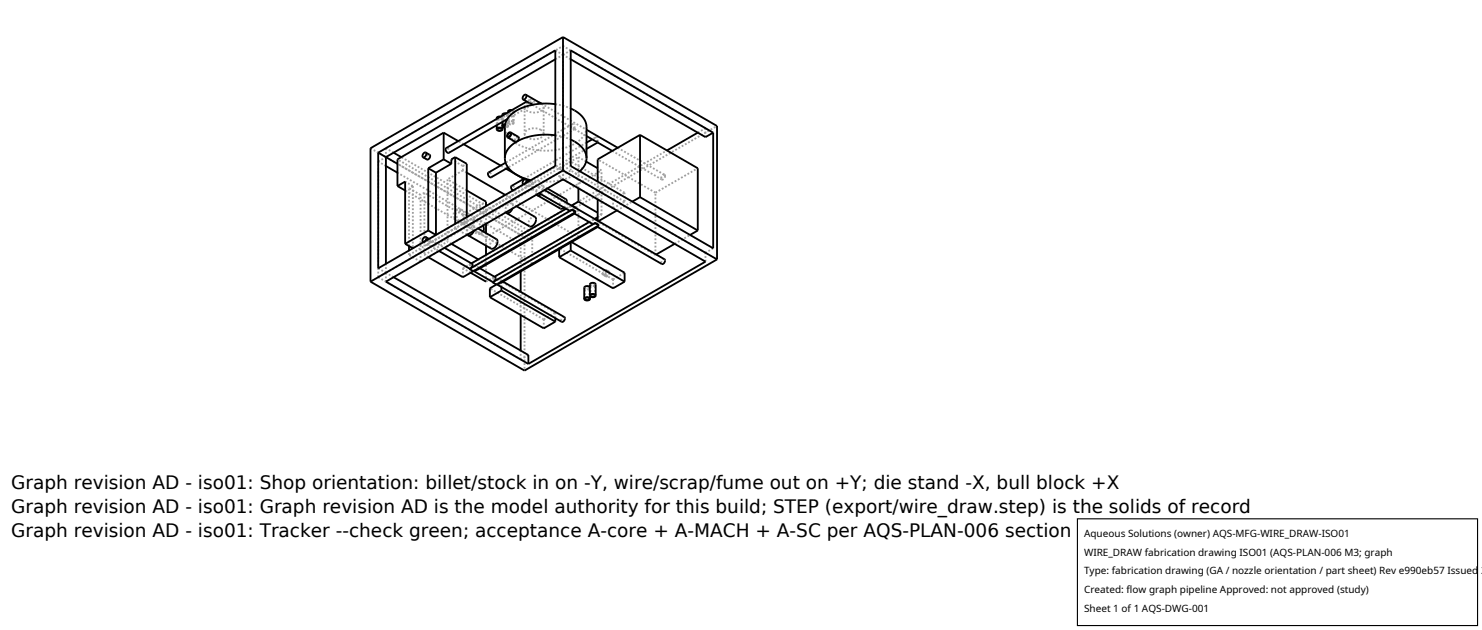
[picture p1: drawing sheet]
<svg xmlns="http://www.w3.org/2000/svg" width="212mm" height="90mm" viewBox="0 0 212 90" stroke-linecap="round" stroke-linejoin="round" font-family="sans-serif">
<g fill="none" stroke="#a0a0a0" stroke-width=".26" stroke-dasharray=".3 .3" stroke-linecap="butt">
<path d="M70.9 17v.9M71.1 16.9l.2-.2h.3M71.1 16.9v1.6M71.5 16.6l.2 .1M71.6 16.7l.1 .2M71.7 16.7l.1 .2M71.7 16.9l-.3 .1-.3-.1M71.7 16.9v1.6M71.8 16.5v.9M71.8 16.9l-.1 .1-.3 .1-.3-.1-.2-.1M71.8 16.9v1.2M71.9 16.4l.1-.2 .4 .1"/>
<path d="M71.9 16.4v1.6M72.1 17.8l.3 .1M72.1 17.8h.4M72.3 16.2h.2M72.4 17.9l.1 .1M72.4 16.3l.1 .1M72.5 17.8l.1 .2M72.5 16.2l.1 .2M72.5 18l-.1 .1-.3 .1M72.5 16.4l-.3 .2-.3-.2M72.5 16.4v1.6M72.6 17.5l.2-.2 .5 .1"/>
<path d="M72.6 16v1.5M72.6 19.5l1.1 .7M72.6 18l-.1 .2h-.4M72.6 16.4l-.1 .2h-.3h-.3l-.1-.2M72.6 16.4v1.6M72.7 17.5l.2-.1h.3M72.7 15.9l.2-.1h.3M72.7 15.9v1.6M72.9 19l1.1 .6M73.1 15.7l.2 .1M73.2 17.4l.1 .1M73.2 15.8l.1 .1"/>
<path d="M73.3 17.4l.1 .1M73.3 15.8l.1 .1M73.3 17.5l-.3 .2-.3-.2M73.3 15.9l-.3 .2-.3-.2M73.3 15.9v1.6M73.4 17.5l-.1 .2-.3 .1-.3-.1-.1-.2M73.4 15.9l-.1 .2-.3 .1-.3-.1-.1-.2M73.4 15.9v1.6M74 19.6l-.3 .2v.4M74 19.5l-.2 .1-.2 .2-.1 .2 .1 .3M74 19.8v-.2M74.9 19.1l.1 .3 .3 .3 1 .2 1-.2 .2-.3 .1-.3"/>
<path d="M74.9 15.3l.2-.4 .5-.3 .7-.1 .7 .1M74.9 15.3v3.8M75.6 14.7l-.1-.2 .1-.2M75.6 14.3l.4-.1M75.6 14.3l-.4 .2M76 15l-3.5 2M76 14.8v-.6M76 14.9v-.1M76 15l5.7 3.2M77.3 18.5l-.7-.2-.8 .1-.7 .3-.2 .4M77.3 14.8l6.5 3.7M77.3 14.8l.3 .5"/>
<path d="M77.6 19.1l-.1-.3-.2-.3M77.6 15.3v.3l-.3 .2-1 .3-1-.2-.3-.3-.1-.3M77.6 15.3v3.8M79.3 8.5l1.1-.7M79.3 7.2l1.1 .6M79.3 19.3l1.1 .3 1.1 .3M79.3 14.9l1.1 .2 1.1 .4M80.4 6.6v1.2M80.4 7.8l1.1-.6M81.5 8.5l-1.1-.7M81.7 18.2l-.2-.2 .2-.2M81.7 17.8l.4-.1"/>
<path d="M81.7 17.8l-9.5 5.4M82.1 18.3v-.6M82.1 18.3v.1M82.1 18.4v-.1M82.1 18.3l-.4-.1M82.1 18.4l-9.5 5.5M82.1 18.4l1.7 1M83.8 18.2l-.1 .6-.4 .6-.5 .6-.7 .5-1 .5-1 .3-2.1 .2-2.1-.2-1.1-.3-.9-.4-.8-.5-.5-.6-.4-.7-.1-.6M85 19.7l.4-.1M85 19.7l-.4 .2M99.7 18.9l1.1-.6M100.8 19.6v-1.3"/>
<path d="M100.8 18.3l-20.4-11.7M52.9 21.2l22 12.7M54 39.6l20.4 11.7M54 39.6v-16.5M54 39.6l1.1-.7M54 23.1l1.1-.7M54 38.3l1.1 .6M55.1 23.7l-1.1-.6M55.1 38.9v1.3M55.1 21.2v1.2M55.1 21.2l25.3-14.6M55.1 38.9v-1.2"/>
<path d="M55.1 38.9l25.3-14.6M56.2 39.6l-1.1-.7M56.2 21.8l-1.1-.6M58.4 36.4v-.6M58.4 35.1v-8.2M58.4 36.4l6.6-3.8M59 26.6l-.6 .3M59 26.6l-1.1-.7M59 26.6v8.9M59 35.5l3.3-2M60.1 37.4v-9.6M60.1 37.4l6.6-3.9"/>
<path d="M60.1 27.8l-1.7-.9M60.1 37.4l-1.7-1M60.5 34.6l2.2 1.2M60.6 27.5v8.9M60.6 36.4l3.3-1.9M60.6 27.5l-.5 .3M61 22.8l-.1-.2 .1-.3 .1-.2h.3M61 34.9l.6 .3M61 34.3l.2-.1M61 34.3l.6 .4M61 34.9l.2-.1M61.2 36.7l-.6-.3"/>
<path d="M61.2 34.8l-.2 .1M61.2 34.2h.2M61.2 34.2l14.3-8.3M61.2 34.8l14.3-8.2M61.3 34.1l.1 .1M61.4 34.2v.1M61.4 34.3l-.2 .5M61.6 34.7l.1-.2M61.6 35.2l.1-.1M61.6 35.2l-.6-.3M61.6 34.6l-.6-.3M61.6 34.7v-.1"/>
<path d="M61.6 34.6l.1-.1M61.7 35.1l-.1 .1M61.7 34.5l.4 .1M61.7 34.5l14.3-8.3M61.7 35.1l14.3-8.2M62.1 35l-.4 .1M62.1 34.6l.2 .2M62.1 34.6l1.4 .8M62.3 34.8l-.2 .2M63.7 21.1l.2 .1M63.9 25.6v8.9M63.9 21.2l.3 .3-.1 .3"/>
<path d="M64.5 34.8l-.6-.3M64.5 22.8l1.6 .9M65 32.6v-.6M65 30.1l.3-.1 .3 .1M65.3 29.9l-.2 .5 .2 .7 .5 .6 .3 .1h.3M65.3 29.9l-.3 .2M65.6 30.1l.4 .4 .3 .6v.5l-.2 .4M65.9 29.9l-.3 .2M65.9 29.9l-.3-.1-.3 .1M66.1 32h-.2l-.3-.1-.6-.6-.2-.7v-.3l.2-.2M66.1 39.6v-1.3M66.1 30.7l-5.5-3.2"/>
<path d="M66.1 32v-1.3M66.1 38.3l3.3-1.9M66.1 24.3l-2.2 1.3M66.1 24.3v-.6M66.1 23.7l.6-.3M66.1 30.7l3.3-1.9M66.1 32l3.3-1.9M66.2 20.6l-.7-.5M66.4 31.8l.2-.3v-.6l-.3-.5-.4-.5M66.4 31.8l-.3 .2M66.7 33.5v-2.5M66.7 24.7l-.6-.4"/>
<path d="M66.7 27.2l-2.8-1.6M66.7 33.5l-1.7-.9M67.1 38.3l.5 .4M67.1 37.8l.1-.1M67.1 37.8l.5 .4M67.1 38.3l.6 .4M67.2 38.9l-1.1-.6M67.2 37.7h.2M67.2 37.7l.1-.1M67.5 31.5l.3-.1 .2 .1M67.6 38.7l1.8-1M67.6 38.2l.2-.2"/>
<path d="M67.6 38.1l-.5-.3M67.6 38.2v-.1M67.6 38.1l.2-.1M67.6 32.2l-.4 .1-.3 .3-.2 .5v.4M67.6 32.2l.7 .4M67.7 33l.1-.4M67.8 38.6l-.2 .1M67.8 38l.4 .1M67.8 38l14.3-8.3M67.8 32.6l-.2-.4M67.8 31.3l-.2 .5 .2 .8 .5 .5 .3 .2 .3-.1M67.8 31.3l-.3 .2"/>
<path d="M68 31.5l.5 .4 .3 .6v.5l-.2 .4M68.2 38.1l.1 .2M68.2 38.1l.3 .2M68.3 38.3l-.1 .2M68.3 31.4l-.3 .1M68.3 31.4l-.2-.1h-.3M68.6 33.4h-.3l-.3-.1-.5-.6-.2-.8 .2-.4M68.9 33.2l.1-.1M68.9 33.2l-.3 .2M69 32.2l-.3-.5-.4-.3M69.4 33.9l-3.3-1.9M69.4 37.7v-1.3"/>
<path d="M69.4 37.7l-1.1-.7M69.4 30.1v-.7M69.4 33.9l16.5-9.6M69.4 30.1l13.2-7.7M69.4 36.4l12.3-7.1M69.4 35.1v-1.8M69.4 32v-1.9M69.8 24.6l.2 .1M70 24.7l.2 .3v.3M70.3 39.7l.2-.1M70.3 39.7l.6 .4M70.5 39.6h.2"/>
<path d="M70.5 39.6l.1-.1M70.9 40l-.6-.3M70.9 40l.2-.1M70.9 34.1l-.4 .1-.4 .4-.1 .6 .1 .3M71.1 39.9l.4 .1M71.1 39.9l14.3-8.3M71.5 40l.1 .2M71.5 40l.3 .2M72.3 24.1l-.8-.5M73.1 26.5l.2 .1M73.1 29.1h-.4l-.3 .3-.2 .5v.4M73.1 29.1l.7 .3"/>
<path d="M73.2 29.8l.1-.4M73.3 26.6l.2 .3v.3M73.3 29.4l-.2-.3M73.5 27.2h-.2M73.7 20.2l.2-.1 .1-.3M73.7 20.3l.2-.1M74.4 38.8v-4M74.4 34.8l-17.6-10.1M74.8 26.3l.5 .3M74.9 33.9v19M74.9 33.9l27.5-15.9M75.3 26.6l-.1-.3 .3-.4"/>
<path d="M75.5 34.2l-1.1 .6M75.5 34.2v-1.3M75.5 32.9l19.8-11.4M75.5 34.2l-18.7-10.8M75.5 32.9l-18.2-10.5M75.5 25.9h.1M75.5 26.6h-.2M75.5 25.9l.1-.1M75.5 26.6l.1-.1M75.6 25.9l2.2 1.2M75.6 25.9l.6 .3M75.6 26.4l-.1 .2"/>
<path d="M75.6 26.4l.6 .3M75.6 25.9v-.1M75.6 26.5v-.1M76 37.7l-18.1-10.5M76 37.7l6.6-3.8M76 33.9l-19.2-11.1M76 37.7v-3.8M76 33.9l6.6-3.8M76 26.9v-.7M76 26.2h.2M76 26.9v.1M76 27v-.1"/>
<path d="M76 26.9l.2-.1M76 27l1 .6M76 27l-13.9 8M76.2 26.7l-.2 .2M76.2 26.2l-.6-.4M76.2 26.8v-.1M76.2 26.8l-.6-.3M76.4 31h-.4l-.4 .5-.1 .5 .1 .3M77.3 27.7l.2-.4 .2-.4M77.5 26.5l-.4 .1-.3 .3-.2 .5v.4M77.5 26.5l.7 .4M77.7 26.9l-.2-.4"/>
<path d="M79.3 23.7l1.1 .6M79.9 35.6v-.1M79.9 35.5l1.6-1M79.9 25.3v-1.3M79.9 24l1.6-.9M79.9 25.3l1.6-1M80.3 25.7l-2.2 .3-2.3-.3M80.4 24.3v1.3M80.4 24.3l1.1-.6M80.4 24.3v-16.5M80.6 29.6l.3-.6M80.8 28.4l-.4 .1-.4 .4-.1 .5 .1 .4"/>
<path d="M80.8 29.8l.7-.4M81.3 30.1v-.3l.2-.4M81.5 34.6v-.1M81.5 29.4h.2M81.5 24.3v-1.2M81.5 29.4h.1M81.6 34.6l-.1-.1M81.7 29.4l.5 .3M82.1 30.4v-.7M82.1 29.7h.1M82.1 30.5v-.1M82.1 29.7l.1-.1"/>
<path d="M82.2 30.2l-.1 .2M82.6 33.9l-10.4-6.1M82.6 33.9v-3.8M82.6 30.1l-7.8-4.6M82.6 26.9v-4.5M82.8 24.5l-1 .6-1.3 .5M83.7 23.1l-1.1-.7M83.8 20.4l-8.9 5.1M83.8 21.3l-10.3 5.9M84.1 31.7l.7-.4M84.6 32v-.3l.2-.4M84.8 31.3h.2"/>
<path d="M84.8 31.3h.1M85 20.1l-.2-.2 .2-.2M85 31.3l.5 .3M85.4 31l.5-.3M85.4 31.6v-.1M85.4 28.5v-2.6M85.4 20.2v-.6M85.4 20.3v-.1M85.4 32.3v-.7M85.4 31.6h.1M85.4 32.4v-.1M85.4 31.6l.1-.1"/>
<path d="M85.5 32.1l-.1 .2M85.9 24.3l-.5-.3M85.9 30.7v-6.4M85.9 30.7l-.5-.3M86.1 39.2l-.1-.1 .1-.3 .2-.3h.2M86.2 39.1v-.3l.3-.2M86.5 38.6v.1M86.5 39.5l.3-.1 .2-.5M86.5 39.5l-.4-.3M86.5 38.5l.1 .2M86.5 38.7l-.1 .3-.2 .1M86.6 39.4l.2-.1 .2-.3"/>
<path d="M86.6 39.4l-.4-.3M86.6 38.7l-.2 .4-.3 .1M86.9 38.8l-.3 .2v.4M86.9 38.8l-.4-.2M86.9 38.7l-.2 .1-.2 .2-.1 .3 .1 .2M86.9 38.7l-.4-.2M87 39l-.1-.2M87 38.9l-.1-.2M87.4 21.5l7.1 4.1M87.6 39.9l1.6-1M87.6 29.7v-1.2M87.6 28.5l1.6-1"/>
<path d="M87.6 29.7l1.6-.9M87.6 39.9l-7.7-4.4M87.6 29.7l-7.7-4.4M87.6 28.5l-7.7-4.5M88.1 30.1l2.2-1.3M88.2 21.1l6.7 3.9M89.2 28.8v-1.3M89.2 27.5l-7.7-4.4M89.2 28.8l-7.7-4.5M93.6 36.4v-8.9M93.6 27.5l6.1-3.5M93.6 36.4l.1-.1"/>
<path d="M93.6 27.5l-8.2-4.7M93.6 36.4l-8.2-4.8M94.5 25.6l.3-.1 .2-.4M94.9 37h-.2l-.2 .3-.1 .2 .1 .2M94.9 25h-.2l-.2 .2-.1 .3 .1 .1M95 25.1l-.1-.1M96.4 34.8l2.2-1.3M100.8 37.4v-1.3M100.8 36.1l-20.4-11.8M101.9 35.5l-1.1 .6M69.4 40.2v-6.3M69.4 40.2l15.6-9"/>
<path d="M70.3 40.2l.6 .4M70.3 40.3l.6 .3M70.9 40.6l.7-.4M70.9 40.1l.2-.2M70.9 40.1v-.1M71.1 40.5l-.2 .1M71.6 41v-.8M71.6 40.2l-.1 .2M74.4 51.3v-1.2M74.4 45v-3.3M75.5 50.7l-1.1 .6M77.7 46.9v-1.3"/>
<path d="M77.7 45.6l1.6-.9M77.7 45.6l-7.7-4.4M79.3 45.4v-.7M79.3 44.7l-7.7-4.5M80.6 45.3h-.2l-.2 .2-.1 .3 .1 .2M83.4 41.1l.2 .2h.2h.3l.2-.2M83.6 41.1l.3 .2 .3-.2M83.6 42.7v-1.6M84.1 41l-.4-.1-.1 .2M84.2 41.1l-.1-.1M84.2 42.7v-1.6M84.2 40.6l.1 .2 .3 .1 .3-.1 .2-.2"/>
<path d="M84.3 41.1l-.1-.1M84.3 42.3v-1.2M84.4 40.6l.2 .2 .4-.2M84.4 42.2v-1.6M84.9 40.5h-.3l-.2 .1M85 40.6l-.1-.1M85 42.2v-1.6M87.6 41.2v-1.3"/>
</g>
<g fill="none" stroke="#000" stroke-width=".26">
<path d="M63.4 18.9l2.1 1.2M63.4 18.9v3.9M63.4 18.9l-6.6 3.9v3.8M70.9 18.5l.1-.2 .3-.1 .3 .1 .2 .2M70.9 18.5l.1 .1 .3 .1 .3-.1 .2-.1M70.9 17.9v.6M71.1 18.4l.4-.1 .2 .2-.4 .1-.2-.1zM71.5 16.6l-.4 .1-.2 .3M71.8 18l.1 .1 .2 .1M71.8 17.4v.6M71.8 18.1v.4M72.1 17.8l-.2 .2 .2 .2"/>
<path d="M72.1 17.8h-.2l-.1 .2M72.3 16.2h-.4l-.1 .3M72.6 19.1l.3-.1v.2l-.1 .2-.2 .1-.1-.1zM72.9 18.9l1.2 .7-.1 .4-.4 .3-1.1-.7M72.9 18.9l.1 .2-.1 .3-.2 .2h-.2M72.9 18.9h-.2l-.2 .3-.1 .3 .1 .1M73.1 15.7l-.4 .1-.1 .2M74.7 14.2l1 .5 .3 .1v.1M75.1 13.5l.1 .2-.1 .3-.2 .2h-.2M75.1 13.5h-.2l-.2 .3-.1 .2 .1 .2M75.1 13.5l2.2 1.3M75.2 14.5l-11.5 6.7v.4l.2 .2h.2l8.4-4.8"/>
<path d="M76 14.9v.1M77 14.6l.3 .2M79.3 19.3l-1.4-.1-1.5 .1-1.3 .4-1.2 .5M79.3 14.9l-1.8-.1-1.8 .2-1.7 .7-1.2 .8-.5 .7-.2 .7v4.7M79.3 8.5l-24.2 13.9v15.3M80.4 5.3l-27.5 15.9v19M80.4 5.3l22 12.7v19M80.4 5.3v19M81.5 19.9l1 .6 .7 .6 .4 .7 .2 .8M81.5 15.5l1.4 .9 .5 .5 .3 .6 .1 .6v4.5M81.5 8.5l19.3 11.1 1.1-.7M81.5 7.2l20.4 11.7v16.6l-20.4-11.8z"/>
<path d="M83.8 19.4l1.2 .7 .4 .1v.1M83.8 18.5l4.4 2.6M84.6 19.9l-.8 .5M91.4 19.3l8.3 4.7v8.9M91.4 19.3l-6 3.5v3.1M91.4 19.3v8.9M99.7 18.9l-4.4 2.6M54 21.8l25.3-14.6v16.5l-25.3 14.6zM54 21.8l2.8 1.6M55.1 23.7l1.7 1M56.2 39.6l19.3 11.1v1.3M56.2 21.8l1.1 .6"/>
<path d="M56.8 26.6l1.1-.7v8.9M56.8 26.6l1.1 .6M57.9 34.8l1.1 .7M58.4 35.1v.7M60.4 34.5l.1 .1M60.8 21.8l.6 .3v.5l-.4 .2-.6-.3M60.8 21.8l.1 .1-.1 .3-.2 .2-.2 .1M60.8 21.8h-.2l-.2 .2-.1 .3 .1 .2M60.8 33.8l.1 .2-.1 .3-.2 .2h-.2M60.8 33.8l-.2 .1-.2 .2-.1 .3 .1 .1M60.8 33.8l.5 .3M61.2 36.7l4.9 2.9 1.5-.9"/>
<path d="M61.2 24l1.1 .7M61.2 32.9l-3.3 1.9M61.2 24v8.9M62.3 24.7v8.8l-1.1-.6M62.7 35.8l4.4 2.5M63.4 22.8l1.1 .6M63.4 22.8l-2.2 1.2M63.5 35.4l3.9 2.3 .1 .3-.3 .3M64.5 34.8l3.8 2.2M64.5 23.4l-2.2 1.3M65 22.4l1.7 1v7.6M65 22.4l-.5 .4v.6"/>
<path d="M65 22.4v9.6M66.2 20.6l5.3 3M66.7 24.7l5.5 3.1M66.7 27.2l2.7 1.6v.6M66.7 33.5l.1 .1M67.1 38.4l.5 .3M67.1 38.3v.1M67.2 38.3h-.1M67.2 38.9l2.2 1.3M67.2 38.3l-.1 .1M67.7 38.7l2.6 1.6M67.7 33l-.4 .5-.5 .1"/>
<path d="M67.8 38.6l-.2 .1M68.3 32.6l2.7 1.6v.6l-.3 .5-.3 .2h-.3l-3.3-1.9M68.5 38.3l2.2 1.3 .1 .3-.3 .3M69 32.2l.1 .5-.1 .4M69.4 32v1.3M69.4 35.1v1.3M72.1 22.6l.2 1 .8 .9 1.2 .7 1.5 .5M72.2 23.2l-2.4 1.4-.1 .2 .1 .3 .1 .2h.2l2.5-1.4M72.2 30.3l.1 .1M72.3 24.1l2.5 1.4M73.2 29.8l-.4 .5-.5 .1M73.7 20.3l-.7 .5-.5 .5-.3 .7-.1 .6"/>
<path d="M73.8 29.4l2.7 1.6v.6l-.3 .6-.3 .1h-.3l-3.3-1.9M74.4 38.8v2.9M74.7 26.3h.1M74.9 25.5l-1.9 1.1v.3l.3 .3M75.1 25.6l.1 .2-.1 .3-.2 .2h-.2M75.1 25.6h-.2l-.2 .2-.1 .3 .1 .2M75.1 25.6l.5 .3M76.6 27.8l.1 .1M76.7 27.9l3.3 1.9h.3l.3-.2M77 27.6l4.3 2.5h.2M77.3 27.7l-.3 .2h-.3M77.8 27.1l17.1 9.9v.4l-.2 .3h-.2l-9.1-5.3"/>
<path d="M78.2 26.9l2.6 1.6 .1 .5M79.9 36.7l7.7 4.5 1.6-1M79.9 35.6v1.1M80.4 24.3l-27.5 15.9M80.4 24.3l22 12.7M80.5 25.6l-.2 .1M80.8 29.8l-13.5 7.8M81.5 35.8l7.7 4.4M81.5 34.6v1.2M81.5 35.8l-1.6 .9M81.5 30.1l-14.3 8.2M81.6 34.6l7.6 4.3v1.3"/>
<path d="M81.7 29.9l-.2 .2M81.7 29.9l.5 .4M81.7 29.3l.5 .4M81.7 29.3v.1M81.7 29.9v.1M81.7 29.3l-.1 .1M81.7 30l-.2 .1M81.7 30l.5 .3M82.1 30.5l-13.9 8-.4 .1M82.1 30.5l2.5 1.5h.2M82.1 30.4l-14.3 8.2M82.1 30.4v.1"/>
<path d="M82.2 30.3l-.1 .1M82.6 28.8l2.8 1.6M82.6 28.8l-.9 .5M82.6 26.9v1.9M83.7 23.1l1.7 .9M83.8 22.6l-.3 1-.7 .9M84.1 31.7l-13.5 7.8M84.8 32l-14.3 8.2M85 31.8l-.2 .2M85 31.8l.5 .4M85 31.2l.5 .3M85 31.9l.5 .3"/>
<path d="M85 31.2v.1M85 31.8v.1M85 31.2l-.1 .1M85 31.9l-.2 .1M85.4 32.4l-13.9 8-.4 .1M85.4 31l-.4 .2M85.4 28.5v3M85.4 32.3v.1M85.4 20.3l-1.6 1M85.4 20.3l2 1.2M85.5 32.2l-14.4 8.3M85.5 31.5v.1"/>
<path d="M88.1 30.1l-2.6 1.4M91.4 28.2l8.3 4.7M91.4 28.2l-1.1 .6M96.4 34.8l-2.7 1.5M99.7 32.9l-1.1 .6M102.4 37l-27.5 15.9-22-12.7M55.1 40.2l25.3-14.6 20.4 11.8-25.3 14.6zM70 42.4l7.7 4.5 1.6-1M70.3 40.2v.1M70.3 40.3l.6 .3M70.5 40.2h-.2M70.5 40.2l-.2 .1"/>
<path d="M70.9 40.6l-.9 .6v1.2M71.1 40.5l-.2 .1M71.6 41.5l7.7 4.4M71.6 41.5l-1.6 .9M71.6 41v.5M71.8 40.2l8.8 5.1 .1 .2-.1 .3-.4 .2-9.3-5.4M74.4 45v5.1M79.3 45.4v.5M83.4 42.7l.1-.2 .3-.1 .4 .1 .1 .2M83.4 42.7l.2 .1 .2 .1 .3-.1 .2-.1M83.6 42.6l.4-.1 .2 .2-.2 .1h-.3l-.1-.1zM84.2 41l-.4-.2-.3 .2-.1 1.7"/>
<path d="M84.2 42.2l.1-1.6 .3-.2 .5 .2v1.6M84.2 42.2l.2-.2h.2h.3l.2 .2M84.2 42.2l.1 .2h.3h.3l.2-.2M84.3 42.3v.4M84.4 42.1l.4-.1 .2 .2-.2 .2h-.2l-.2-.1z"/>
</g>
<path d="M153.9 74.1h57.1v15.2h-57.1z" fill="#fff" stroke="#000" stroke-width=".16"/>
<g font-size="2.6">
<text x="1.6" y="69.8">Graph revision AD - iso01: Shop orientation: billet/stock in on -Y, wire/scrap/fume out on +Y; die stand -X, bull block +X</text>
<text x="1.6" y="73.3">Graph revision AD - iso01: Graph revision AD is the model authority for this build; STEP (export/wire_draw.step) is the solids of record</text>
<text x="1.6" y="76.7">Graph revision AD - iso01: Tracker --check green; acceptance A-core + A-MACH + A-SC per AQS-PLAN-006 section 5 (route F-MACH)</text>
</g>
<g font-size="1.4">
<text x="154.8" y="76.6">Aqueous Solutions (owner) AQS-MFG-WIRE_DRAW-ISO01</text>
<text x="154.8" y="79.3">WIRE_DRAW fabrication drawing ISO01 (AQS-PLAN-006 M3; graph</text>
<text x="154.8" y="82">Type: fabrication drawing (GA / nozzle orientation / part sheet) Rev e990eb57 Issued 2</text>
<text x="154.8" y="84.7">Created: flow graph pipeline Approved: not approved (study)</text>
<text x="154.8" y="87.4">Sheet 1 of 1 AQS-DWG-001</text>
</g>
</svg>
